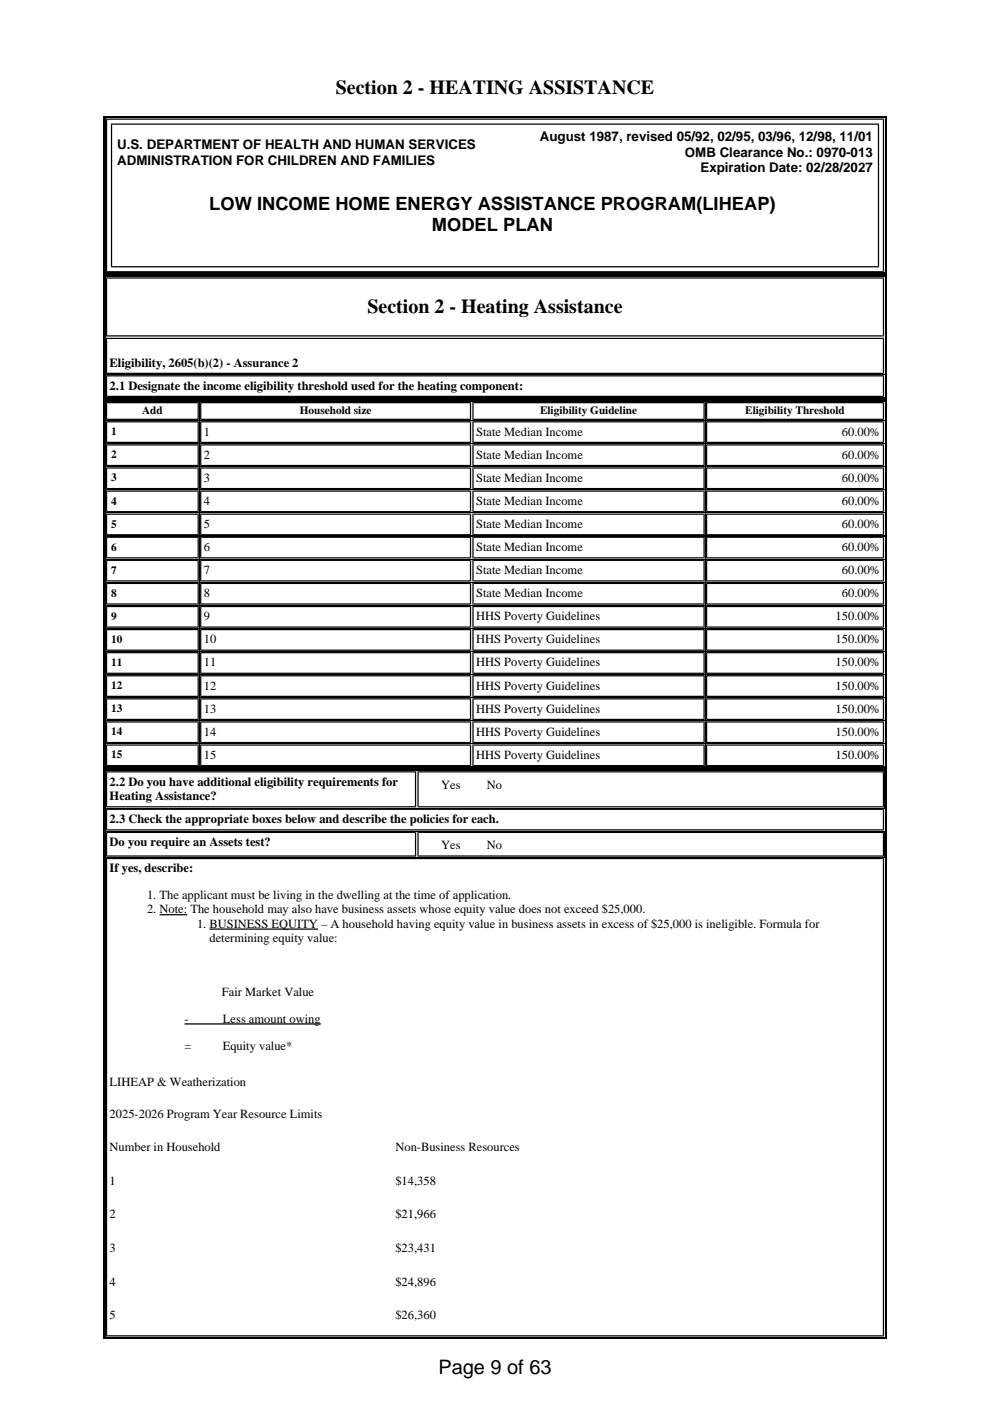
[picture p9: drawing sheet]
<svg xmlns="http://www.w3.org/2000/svg" width="210mm" height="297mm" viewBox="0 0 210 297" stroke-linecap="round" stroke-linejoin="round" font-family="sans-serif">
<path d="M21.9 24.6h166.1v33.7h-166.1z" fill="#000"/>
<path d="M21.9 24.7h166.1M22.1 24.6v33.7M187.8 24.6v33.7M21.9 58.1h166.1" fill="none" stroke="#000" stroke-width=".26"/>
<path d="M22.5 25.1h164.9v32.6h-164.9z" fill="#fff"/>
<path d="M22.5 25.3h164.9M22.6 25.1v32.6M23.5 26.3h162.9M23.6 26.2v30.5M186.3 26.2v30.5M187.3 25.1v32.6M21.9 58.4h166.1M22.1 58.3v26.4M22.5 57.6h164.9M23.5 56.6h162.9M187.8 58.3v26.4M21.9 84.6h166.1" fill="none" stroke="#000" stroke-width=".26"/>
<path d="M21.9 58.3h166.1v26.4h-166.1z" fill="#000"/>
<path d="M22.5 58.8h164.9v12.5h-164.9z" fill="#fff"/>
<path d="M22.5 58.9h164.9M22.6 58.8v12.5M187.3 58.8v12.5M22.5 71.2h164.9" fill="none" stroke="#000" stroke-width=".26"/>
<path d="M22.5 71.6h164.9v7.7h-164.9z" fill="#fff"/>
<path d="M22.5 71.7h164.9M22.5 79.2h164.9M22.6 71.6v7.7M187.3 71.6v7.7" fill="none" stroke="#000" stroke-width=".26"/>
<path d="M22.5 79.5h164.9v4.7h-164.9z" fill="#fff"/>
<path d="M22.5 79.7h164.9M22.6 79.6v4.6M187.3 79.6v4.6M21.9 84.8h166.1M22.1 84.7v78.3M22.5 84h164.9M187.8 84.7v78.3M21.9 162.9h166.1" fill="none" stroke="#000" stroke-width=".26"/>
<path d="M21.9 84.7h166.1v78.3h-166.1z" fill="#000"/>
<path d="M22.5 85.2h19.7v3.8h-19.7z" fill="#fff"/>
<path d="M22.5 85.4h19.7M22.5 88.9h19.7M22.6 85.2v3.8M42 85.2v3.8" fill="none" stroke="#000" stroke-width=".26"/>
<path d="M42.4 85.2h57.5v3.8h-57.5z" fill="#fff"/>
<path d="M42.4 85.4h57.5M42.4 88.9h57.5M42.6 85.2v3.8M99.8 85.2v3.8" fill="none" stroke="#000" stroke-width=".26"/>
<path d="M100.2 85.2h49.2v3.8h-49.2z" fill="#fff"/>
<path d="M100.2 85.4h49.2M100.2 88.9h49.2M100.3 85.2v3.8M149.3 85.2v3.8" fill="none" stroke="#000" stroke-width=".26"/>
<path d="M149.7 85.2h37.7v3.8h-37.7z" fill="#fff"/>
<path d="M149.7 85.4h37.7M149.7 88.9h37.7M149.8 85.2v3.8M187.3 85.2v3.8" fill="none" stroke="#000" stroke-width=".26"/>
<path d="M22.5 89.3h19.7v4.6h-19.7z" fill="#fff"/>
<path d="M22.5 89.4h19.7M22.5 93.8h19.7M22.6 89.3v4.6M42 89.3v4.6" fill="none" stroke="#000" stroke-width=".26"/>
<path d="M42.4 89.3h57.5v4.6h-57.5z" fill="#fff"/>
<path d="M42.4 89.4h57.5M42.4 93.8h57.5M42.6 89.3v4.6M99.8 89.3v4.6" fill="none" stroke="#000" stroke-width=".26"/>
<path d="M100.2 89.3h49.2v4.6h-49.2z" fill="#fff"/>
<path d="M100.2 89.4h49.2M100.2 93.8h49.2M100.3 89.3v4.6M149.3 89.3v4.6" fill="none" stroke="#000" stroke-width=".26"/>
<path d="M149.7 89.3h37.7v4.6h-37.7z" fill="#fff"/>
<path d="M149.7 89.4h37.7M149.7 93.8h37.7M149.8 89.3v4.6M187.3 89.3v4.6" fill="none" stroke="#000" stroke-width=".26"/>
<path d="M22.5 94.2h19.7v4.6h-19.7z" fill="#fff"/>
<path d="M22.5 94.3h19.7M22.5 98.7h19.7M22.6 94.2v4.6M42 94.2v4.6" fill="none" stroke="#000" stroke-width=".26"/>
<path d="M42.4 94.2h57.5v4.6h-57.5z" fill="#fff"/>
<path d="M42.4 94.3h57.5M42.4 98.7h57.5M42.6 94.2v4.6M99.8 94.2v4.6" fill="none" stroke="#000" stroke-width=".26"/>
<path d="M100.2 94.2h49.2v4.6h-49.2z" fill="#fff"/>
<path d="M100.2 94.3h49.2M100.2 98.7h49.2M100.3 94.2v4.6M149.3 94.2v4.6" fill="none" stroke="#000" stroke-width=".26"/>
<path d="M149.7 94.2h37.7v4.6h-37.7z" fill="#fff"/>
<path d="M149.7 94.3h37.7M149.7 98.7h37.7M149.8 94.2v4.6M187.3 94.2v4.6" fill="none" stroke="#000" stroke-width=".26"/>
<path d="M22.5 99.1h19.7v4.6h-19.7z" fill="#fff"/>
<path d="M22.5 99.2h19.7M22.6 99.1v4.6M42 99.1v4.6M22.5 103.6h19.7" fill="none" stroke="#000" stroke-width=".26"/>
<path d="M42.4 99.1h57.5v4.6h-57.5z" fill="#fff"/>
<path d="M42.4 99.2h57.5M42.6 99.1v4.6M99.8 99.1v4.6M42.4 103.6h57.5" fill="none" stroke="#000" stroke-width=".26"/>
<path d="M100.2 99.1h49.2v4.6h-49.2z" fill="#fff"/>
<path d="M100.2 99.2h49.2M100.3 99.1v4.6M149.3 99.1v4.6M100.2 103.6h49.2" fill="none" stroke="#000" stroke-width=".26"/>
<path d="M149.7 99.1h37.7v4.6h-37.7z" fill="#fff"/>
<path d="M149.7 99.2h37.7M149.8 99.1v4.6M187.3 99.1v4.6M149.7 103.6h37.7" fill="none" stroke="#000" stroke-width=".26"/>
<path d="M22.5 104h19.7v4.6h-19.7z" fill="#fff"/>
<path d="M22.5 104.1h19.7M22.5 108.5h19.7M22.6 104v4.6M42 104v4.6" fill="none" stroke="#000" stroke-width=".26"/>
<path d="M42.4 104h57.5v4.6h-57.5z" fill="#fff"/>
<path d="M42.4 104.1h57.5M42.4 108.5h57.5M42.6 104v4.6M99.8 104v4.6" fill="none" stroke="#000" stroke-width=".26"/>
<path d="M100.2 104h49.2v4.6h-49.2z" fill="#fff"/>
<path d="M100.2 104.1h49.2M100.2 108.5h49.2M100.3 104v4.6M149.3 104v4.6" fill="none" stroke="#000" stroke-width=".26"/>
<path d="M149.7 104h37.7v4.6h-37.7z" fill="#fff"/>
<path d="M149.7 104.1h37.7M149.7 108.5h37.7M149.8 104v4.6M187.3 104v4.6" fill="none" stroke="#000" stroke-width=".26"/>
<path d="M22.5 108.9h19.7v4.6h-19.7z" fill="#fff"/>
<path d="M22.5 109h19.7M22.5 113.4h19.7M22.6 108.9v4.6M42 108.9v4.6" fill="none" stroke="#000" stroke-width=".26"/>
<path d="M42.4 108.9h57.5v4.6h-57.5z" fill="#fff"/>
<path d="M42.4 109h57.5M42.4 113.4h57.5M42.6 108.9v4.6M99.8 108.9v4.6" fill="none" stroke="#000" stroke-width=".26"/>
<path d="M100.2 108.9h49.2v4.6h-49.2z" fill="#fff"/>
<path d="M100.2 109h49.2M100.2 113.4h49.2M100.3 108.9v4.6M149.3 108.9v4.6" fill="none" stroke="#000" stroke-width=".26"/>
<path d="M149.7 108.9h37.7v4.6h-37.7z" fill="#fff"/>
<path d="M149.7 109h37.7M149.7 113.4h37.7M149.8 108.9v4.6M187.3 108.9v4.6" fill="none" stroke="#000" stroke-width=".26"/>
<path d="M22.5 113.8h19.7v4.6h-19.7z" fill="#fff"/>
<path d="M22.5 113.9h19.7M22.5 118.3h19.7M22.6 113.8v4.6M42 113.8v4.6" fill="none" stroke="#000" stroke-width=".26"/>
<path d="M42.4 113.8h57.5v4.6h-57.5z" fill="#fff"/>
<path d="M42.4 113.9h57.5M42.4 118.3h57.5M42.6 113.8v4.6M99.8 113.8v4.6" fill="none" stroke="#000" stroke-width=".26"/>
<path d="M100.2 113.8h49.2v4.6h-49.2z" fill="#fff"/>
<path d="M100.2 113.9h49.2M100.2 118.3h49.2M100.3 113.8v4.6M149.3 113.8v4.6" fill="none" stroke="#000" stroke-width=".26"/>
<path d="M149.7 113.8h37.7v4.6h-37.7z" fill="#fff"/>
<path d="M149.7 113.9h37.7M149.7 118.3h37.7M149.8 113.8v4.6M187.3 113.8v4.6" fill="none" stroke="#000" stroke-width=".26"/>
<path d="M22.5 118.7h19.7v4.6h-19.7z" fill="#fff"/>
<path d="M22.5 118.8h19.7M22.6 118.7v4.6M42 118.7v4.6M22.5 123.2h19.7" fill="none" stroke="#000" stroke-width=".26"/>
<path d="M42.4 118.7h57.5v4.6h-57.5z" fill="#fff"/>
<path d="M42.4 118.8h57.5M42.6 118.7v4.6M99.8 118.7v4.6M42.4 123.2h57.5" fill="none" stroke="#000" stroke-width=".26"/>
<path d="M100.2 118.7h49.2v4.6h-49.2z" fill="#fff"/>
<path d="M100.2 118.8h49.2M100.3 118.7v4.6M149.3 118.7v4.6M100.2 123.2h49.2" fill="none" stroke="#000" stroke-width=".26"/>
<path d="M149.7 118.7h37.7v4.6h-37.7z" fill="#fff"/>
<path d="M149.7 118.8h37.7M149.8 118.7v4.6M187.3 118.7v4.6M149.7 123.2h37.7" fill="none" stroke="#000" stroke-width=".26"/>
<path d="M22.5 123.6h19.7v4.6h-19.7z" fill="#fff"/>
<path d="M22.5 123.7h19.7M22.5 128.1h19.7M22.6 123.6v4.6M42 123.6v4.6" fill="none" stroke="#000" stroke-width=".26"/>
<path d="M42.4 123.6h57.5v4.6h-57.5z" fill="#fff"/>
<path d="M42.4 123.7h57.5M42.4 128.1h57.5M42.6 123.6v4.6M99.8 123.6v4.6" fill="none" stroke="#000" stroke-width=".26"/>
<path d="M100.2 123.6h49.2v4.6h-49.2z" fill="#fff"/>
<path d="M100.2 123.7h49.2M100.2 128.1h49.2M100.3 123.6v4.6M149.3 123.6v4.6" fill="none" stroke="#000" stroke-width=".26"/>
<path d="M149.7 123.6h37.7v4.6h-37.7z" fill="#fff"/>
<path d="M149.7 123.7h37.7M149.7 128.1h37.7M149.8 123.6v4.6M187.3 123.6v4.6" fill="none" stroke="#000" stroke-width=".26"/>
<path d="M22.5 128.5h19.7v4.6h-19.7z" fill="#fff"/>
<path d="M22.5 128.6h19.7M22.5 133h19.7M22.6 128.5v4.6M42 128.5v4.6" fill="none" stroke="#000" stroke-width=".26"/>
<path d="M42.4 128.5h57.5v4.6h-57.5z" fill="#fff"/>
<path d="M42.4 128.6h57.5M42.4 133h57.5M42.6 128.5v4.6M99.8 128.5v4.6" fill="none" stroke="#000" stroke-width=".26"/>
<path d="M100.2 128.5h49.2v4.6h-49.2z" fill="#fff"/>
<path d="M100.2 128.6h49.2M100.2 133h49.2M100.3 128.5v4.6M149.3 128.5v4.6" fill="none" stroke="#000" stroke-width=".26"/>
<path d="M149.7 128.5h37.7v4.6h-37.7z" fill="#fff"/>
<path d="M149.7 128.6h37.7M149.7 133h37.7M149.8 128.5v4.6M187.3 128.5v4.6" fill="none" stroke="#000" stroke-width=".26"/>
<path d="M22.5 133.4h19.7v4.6h-19.7z" fill="#fff"/>
<path d="M22.5 133.5h19.7M22.5 137.9h19.7M22.6 133.4v4.6M42 133.4v4.6" fill="none" stroke="#000" stroke-width=".26"/>
<path d="M42.4 133.4h57.5v4.6h-57.5z" fill="#fff"/>
<path d="M42.4 133.5h57.5M42.4 137.9h57.5M42.6 133.4v4.6M99.8 133.4v4.6" fill="none" stroke="#000" stroke-width=".26"/>
<path d="M100.2 133.4h49.2v4.6h-49.2z" fill="#fff"/>
<path d="M100.2 133.5h49.2M100.2 137.9h49.2M100.3 133.4v4.6M149.3 133.4v4.6" fill="none" stroke="#000" stroke-width=".26"/>
<path d="M149.7 133.4h37.7v4.6h-37.7z" fill="#fff"/>
<path d="M149.7 133.5h37.7M149.7 137.9h37.7M149.8 133.4v4.6M187.3 133.4v4.6" fill="none" stroke="#000" stroke-width=".26"/>
<path d="M22.5 138.2h19.7v4.7h-19.7z" fill="#fff"/>
<path d="M22.5 138.4h19.7M22.6 138.3v4.6M42 138.3v4.6M22.5 142.7h19.7" fill="none" stroke="#000" stroke-width=".26"/>
<path d="M42.4 138.2h57.5v4.7h-57.5z" fill="#fff"/>
<path d="M42.4 138.4h57.5M42.6 138.3v4.6M99.8 138.3v4.6M42.4 142.7h57.5" fill="none" stroke="#000" stroke-width=".26"/>
<path d="M100.2 138.2h49.2v4.7h-49.2z" fill="#fff"/>
<path d="M100.2 138.4h49.2M100.3 138.3v4.6M149.3 138.3v4.6M100.2 142.7h49.2" fill="none" stroke="#000" stroke-width=".26"/>
<path d="M149.7 138.2h37.7v4.7h-37.7z" fill="#fff"/>
<path d="M149.7 138.4h37.7M149.8 138.3v4.6M187.3 138.3v4.6M149.7 142.7h37.7" fill="none" stroke="#000" stroke-width=".26"/>
<path d="M22.5 143.1h19.7v4.7h-19.7z" fill="#fff"/>
<path d="M22.5 143.3h19.7M22.5 147.6h19.7M22.6 143.1v4.7M42 143.1v4.7" fill="none" stroke="#000" stroke-width=".26"/>
<path d="M42.4 143.1h57.5v4.7h-57.5z" fill="#fff"/>
<path d="M42.4 143.3h57.5M42.4 147.6h57.5M42.6 143.1v4.7M99.8 143.1v4.7" fill="none" stroke="#000" stroke-width=".26"/>
<path d="M100.2 143.1h49.2v4.7h-49.2z" fill="#fff"/>
<path d="M100.2 143.3h49.2M100.2 147.6h49.2M100.3 143.1v4.7M149.3 143.1v4.7" fill="none" stroke="#000" stroke-width=".26"/>
<path d="M149.7 143.1h37.7v4.7h-37.7z" fill="#fff"/>
<path d="M149.7 143.3h37.7M149.7 147.6h37.7M149.8 143.1v4.7M187.3 143.1v4.7" fill="none" stroke="#000" stroke-width=".26"/>
<path d="M22.5 148h19.7v4.7h-19.7z" fill="#fff"/>
<path d="M22.5 148.2h19.7M22.5 152.5h19.7M22.6 148v4.7M42 148v4.7" fill="none" stroke="#000" stroke-width=".26"/>
<path d="M42.4 148h57.5v4.7h-57.5z" fill="#fff"/>
<path d="M42.4 148.2h57.5M42.4 152.5h57.5M42.6 148v4.7M99.8 148v4.7" fill="none" stroke="#000" stroke-width=".26"/>
<path d="M100.2 148h49.2v4.7h-49.2z" fill="#fff"/>
<path d="M100.2 148.2h49.2M100.2 152.5h49.2M100.3 148v4.7M149.3 148v4.7" fill="none" stroke="#000" stroke-width=".26"/>
<path d="M149.7 148h37.7v4.7h-37.7z" fill="#fff"/>
<path d="M149.7 148.2h37.7M149.7 152.5h37.7M149.8 148v4.7M187.3 148v4.7" fill="none" stroke="#000" stroke-width=".26"/>
<path d="M22.5 152.9h19.7v4.7h-19.7z" fill="#fff"/>
<path d="M22.5 153.1h19.7M22.5 157.4h19.7M22.6 152.9v4.7M42 152.9v4.7" fill="none" stroke="#000" stroke-width=".26"/>
<path d="M42.4 152.9h57.5v4.7h-57.5z" fill="#fff"/>
<path d="M42.4 153.1h57.5M42.4 157.4h57.5M42.6 152.9v4.7M99.8 152.9v4.7" fill="none" stroke="#000" stroke-width=".26"/>
<path d="M100.2 152.9h49.2v4.7h-49.2z" fill="#fff"/>
<path d="M100.2 153.1h49.2M100.2 157.4h49.2M100.3 152.9v4.7M149.3 152.9v4.7" fill="none" stroke="#000" stroke-width=".26"/>
<path d="M149.7 152.9h37.7v4.7h-37.7z" fill="#fff"/>
<path d="M149.7 153.1h37.7M149.7 157.4h37.7M149.8 152.9v4.7M187.3 152.9v4.7" fill="none" stroke="#000" stroke-width=".26"/>
<path d="M22.5 157.8h19.7v4.7h-19.7z" fill="#fff"/>
<path d="M22.5 158h19.7M22.6 157.8v4.7M42 157.8v4.7M22.5 162.3h19.7" fill="none" stroke="#000" stroke-width=".26"/>
<path d="M42.4 157.8h57.5v4.7h-57.5z" fill="#fff"/>
<path d="M42.4 158h57.5M42.6 157.8v4.7M99.8 157.8v4.7M42.4 162.3h57.5" fill="none" stroke="#000" stroke-width=".26"/>
<path d="M100.2 157.8h49.2v4.7h-49.2z" fill="#fff"/>
<path d="M100.2 158h49.2M100.3 157.8v4.7M149.3 157.8v4.7M100.2 162.3h49.2" fill="none" stroke="#000" stroke-width=".26"/>
<path d="M149.7 157.8h37.7v4.7h-37.7z" fill="#fff"/>
<path d="M149.7 158h37.7M149.8 157.8v4.7M187.3 157.8v4.7M21.9 163.1h166.1M22.1 163v120.9M149.7 162.3h37.7M187.8 163v120.9M21.9 283.8h166.1" fill="none" stroke="#000" stroke-width=".26"/>
<path d="M21.9 163h166.1v120.9h-166.1z" fill="#000"/>
<path d="M22.5 163.5h65.7v7.7h-65.7z" fill="#fff"/>
<path d="M22.5 163.6h65.7M22.5 171.1h65.7M22.6 163.5v7.7M88.1 163.5v7.7" fill="none" stroke="#000" stroke-width=".26"/>
<path d="M88.5 163.5h98.9v7.7h-98.9z" fill="#fff"/>
<path d="M88.5 163.6h98.9M88.5 171.1h98.9M88.6 163.5v7.7M187.3 163.5v7.7" fill="none" stroke="#000" stroke-width=".26"/>
<path d="M22.5 171.5h164.9v4.6h-164.9z" fill="#fff"/>
<path d="M22.5 171.6h164.9M22.5 176h164.9M22.6 171.5v4.6M187.3 171.5v4.6" fill="none" stroke="#000" stroke-width=".26"/>
<path d="M22.5 176.3h65.7v5.3h-65.7z" fill="#fff"/>
<path d="M22.5 176.5h65.7M22.6 176.4v5.2M88.1 176.4v5.2M22.5 181.5h65.7" fill="none" stroke="#000" stroke-width=".26"/>
<path d="M88.5 176.3h98.9v5.3h-98.9z" fill="#fff"/>
<path d="M88.5 176.5h98.9M88.6 176.4v5.2M187.3 176.4v5.2M88.5 181.5h98.9" fill="none" stroke="#000" stroke-width=".26"/>
<path d="M22.5 181.9h164.9v101.5h-164.9z" fill="#fff"/>
<path d="M22.5 182h164.9M22.6 181.9v101.5M33.8 193.9h5.9M44.4 197h23M187.3 181.9v101.5M39.1 217.1h28.9M22.5 283.2h164.9" fill="none" stroke="#000" stroke-width=".26"/>
<g font-size="4.2">
<text x="71.2" y="19.8">Section 2 - HEATING ASSISTANCE</text>
<text x="77.9" y="66.3">Section 2 - Heating Assistance</text>
<text x="92.9" y="291.3">Page 9 of 63</text>
</g>
<g font-size="3.9">
<text x="44.4" y="44.6">LOW INCOME HOME ENERGY ASSISTANCE PROGRAM(LIHEAP)</text>
<text x="91.6" y="49">MODEL PLAN</text>
</g>
<g font-size="2.8">
<text x="114.5" y="30">August 1987, revised 05/92, 02/95, 03/96, 12/98, 11/01</text>
<text x="24.8" y="31.6">U.S. DEPARTMENT OF HEALTH AND HUMAN SERVICES</text>
<text x="24.8" y="34.9">ADMINISTRATION FOR CHILDREN AND FAMILIES</text>
<text x="145.2" y="33.3">OMB Clearance No.: 0970-013</text>
<text x="148.5" y="36.5">Expiration Date: 02/28/2027</text>
</g>
<g font-size="2.6">
<text x="23.2" y="77.7">Eligibility, 2605(b)(2) - Assurance 2</text>
<text x="23.2" y="82.6">2.1 Designate the income eligibility threshold used for the heating component:</text>
<text x="43.2" y="92.4">1</text>
<text x="101" y="92.4">State Median Income</text>
<text x="178.5" y="92.4">60.00%</text>
<text x="43.2" y="97.3">2</text>
<text x="101" y="97.3">State Median Income</text>
<text x="178.5" y="97.3">60.00%</text>
<text x="43.2" y="102.1">3</text>
<text x="43.2" y="107">4</text>
<text x="101" y="102.1">State Median Income</text>
<text x="101" y="107">State Median Income</text>
<text x="178.5" y="102.1">60.00%</text>
<text x="178.5" y="107">60.00%</text>
<text x="43.2" y="111.9">5</text>
<text x="101" y="111.9">State Median Income</text>
<text x="178.5" y="111.9">60.00%</text>
<text x="43.2" y="116.8">6</text>
<text x="101" y="116.8">State Median Income</text>
<text x="178.5" y="116.8">60.00%</text>
<text x="43.2" y="121.7">7</text>
<text x="101" y="121.7">State Median Income</text>
<text x="178.5" y="121.7">60.00%</text>
<text x="43.2" y="126.6">8</text>
<text x="43.2" y="131.5">9</text>
<text x="101" y="126.6">State Median Income</text>
<text x="101" y="131.5">HHS Poverty Guidelines</text>
<text x="177.2" y="131.5">150.00%</text>
<text x="178.5" y="126.6">60.00%</text>
<text x="43.2" y="136.4">10</text>
<text x="101" y="136.4">HHS Poverty Guidelines</text>
<text x="177.2" y="136.4">150.00%</text>
<text x="43.2" y="141.3">11</text>
<text x="101" y="141.3">HHS Poverty Guidelines</text>
<text x="177.2" y="141.3">150.00%</text>
<text x="43.2" y="146.2">12</text>
<text x="101" y="146.2">HHS Poverty Guidelines</text>
<text x="177.2" y="146.2">150.00%</text>
<text x="43.2" y="151.1">13</text>
<text x="43.2" y="156">14</text>
<text x="101" y="151.1">HHS Poverty Guidelines</text>
<text x="101" y="156">HHS Poverty Guidelines</text>
<text x="177.2" y="151.1">150.00%</text>
<text x="177.2" y="156">150.00%</text>
<text x="43.2" y="160.9">15</text>
<text x="101" y="160.9">HHS Poverty Guidelines</text>
<text x="177.2" y="160.9">150.00%</text>
<text x="23.2" y="166.6">2.2 Do you have additional eligibility requirements for</text>
<text x="93.5" y="167.2">Yes</text>
<text x="103.2" y="167.2">No</text>
<text x="23.2" y="169.6">Heating Assistance?</text>
<text x="23.2" y="174.5">2.3 Check the appropriate boxes below and describe the policies for each.</text>
<text x="23.2" y="179.4">Do you require an Assets test?</text>
<text x="23.2" y="184.9">If yes, describe:</text>
<text x="93.5" y="180.1">Yes</text>
<text x="103.2" y="180.1">No</text>
<text x="31.2" y="190.6">1. The applicant must be living in the dwelling at the time of application.</text>
<text x="31.2" y="193.7">2. Note: The household may also have business assets whose equity value does not exceed $25,000.</text>
<text x="41.8" y="196.7">1. BUSINESS EQUITY – A household having equity value in business assets in excess of $25,000 is ineligible. Formula for</text>
<text x="44.4" y="199.8">determining equity value:</text>
<text x="47.1" y="211.1">Fair Market Value</text>
<text x="39.1" y="216.8">-</text>
<text x="47.3" y="216.8">Less amount owing</text>
<text x="39.1" y="222.5">=</text>
<text x="47.2" y="222.5">Equity value*</text>
<text x="23.2" y="230.3">LIHEAP &amp; Weatherization</text>
<text x="23.2" y="237.1">2025-2026 Program Year Resource Limits</text>
<text x="23.2" y="244">Number in Household</text>
<text x="83.8" y="244">Non-Business Resources</text>
<text x="23.2" y="251.2">1</text>
<text x="83.8" y="251.2">$14,358</text>
<text x="23.2" y="258.3">2</text>
<text x="83.8" y="258.3">$21,966</text>
<text x="23.2" y="265.4">3</text>
<text x="83.8" y="265.4">$23,431</text>
<text x="23.2" y="272.6">4</text>
<text x="83.8" y="272.6">$24,896</text>
<text x="23.2" y="279.7">5</text>
<text x="83.8" y="279.7">$26,360</text>
</g>
<g font-size="2.4">
<text x="30.1" y="87.8">Add</text>
<text x="63.6" y="87.8">Household size</text>
<text x="114.5" y="87.8">Eligibility Guideline</text>
<text x="158" y="87.8">Eligibility Threshold</text>
<text x="23.6" y="92.3">1</text>
<text x="23.6" y="97.2">2</text>
<text x="23.6" y="102.1">3</text>
<text x="23.6" y="107">4</text>
<text x="23.6" y="111.9">5</text>
<text x="23.6" y="116.8">6</text>
<text x="23.6" y="121.7">7</text>
<text x="23.6" y="126.5">8</text>
<text x="23.6" y="131.4">9</text>
<text x="23.6" y="136.3">10</text>
<text x="23.6" y="141.2">11</text>
<text x="23.6" y="146.1">12</text>
<text x="23.6" y="151">13</text>
<text x="23.6" y="155.9">14</text>
<text x="23.6" y="160.8">15</text>
</g>
</svg>
